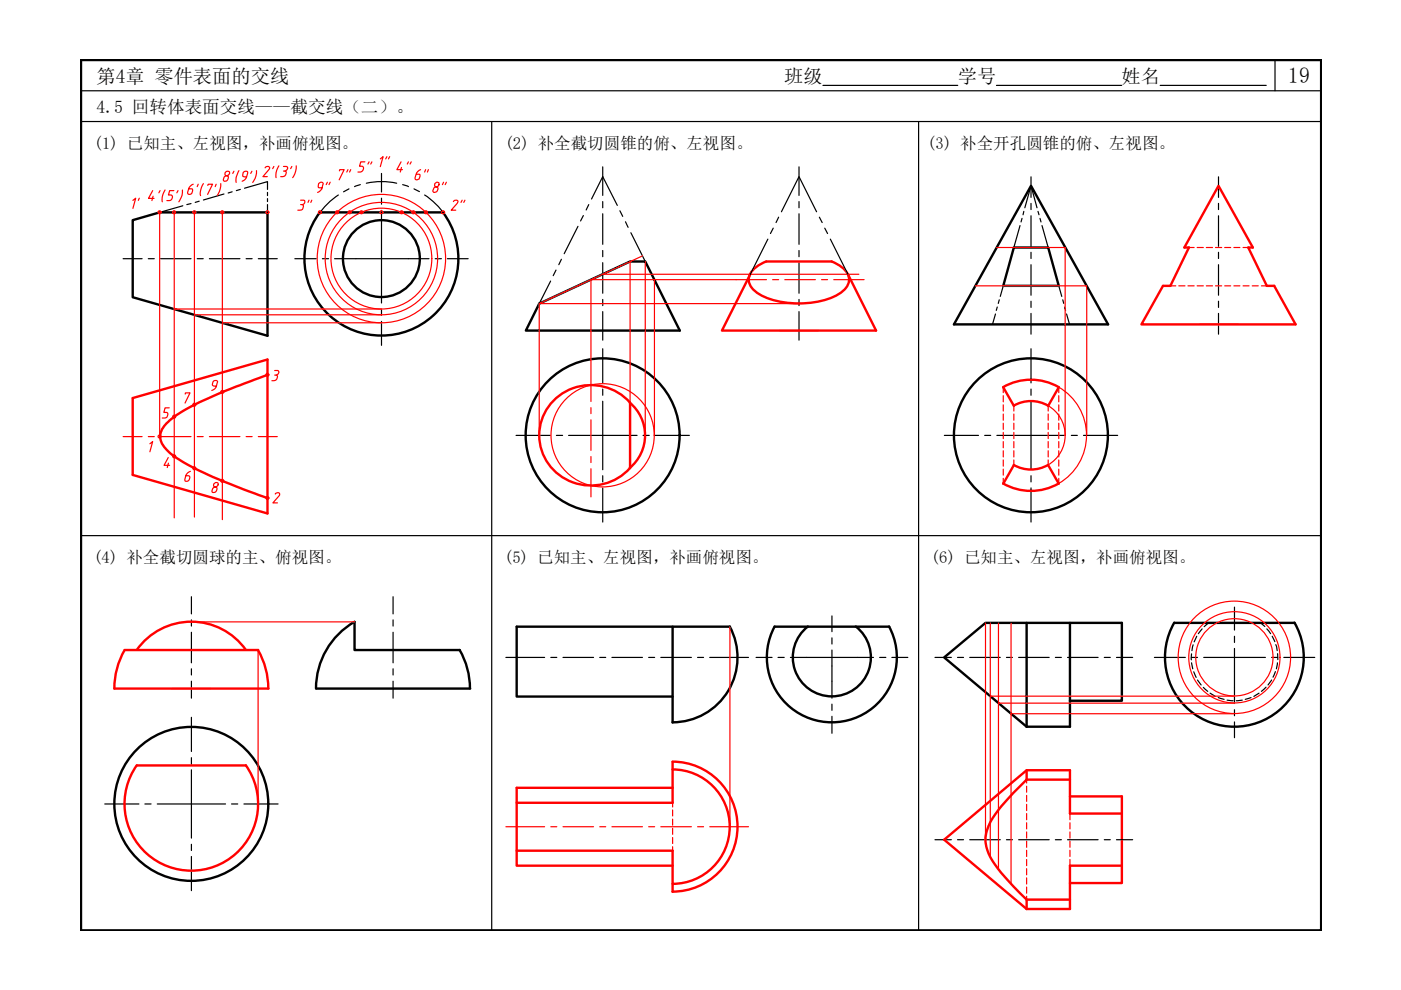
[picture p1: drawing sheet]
<svg xmlns="http://www.w3.org/2000/svg" width="297mm" height="210mm" viewBox="0 0 297 210" stroke-linecap="round" stroke-linejoin="round" font-family="sans-serif">
<!-- layer: 0 -->
<path d="M17.2 12.7h262.9v184.6h-262.9z" fill="none" stroke="#000" stroke-width=".51"/>
<g fill="none" stroke="#000" stroke-width=".25">
<path d="M17.2 19.2h262.9M174.5 18.1h28.6M211.3 18.1h26.5M246 18.1h22.5M270.3 12.7v6.5M17.2 25.8h262.9M104.3 25.8v171.5M194.8 25.8v171.5M75.5 54.8h11.1M80.9 48.5v10.7M165.3 70.1h8.2M254.3 68.8h8.2"/>
<path d="M17.2 113.6h262.9M170.9 139.4h10.9M36.5 146h8.1M176.4 141.2v3.2M261.7 142.4v3.4"/>
</g>
<g fill="none" stroke="#000" stroke-width=".25">
<path d="M80.9 36.8v3.9M127.8 35.4v6M169.4 35.4v6M218.6 37.5v4.4M258.3 37.5v4.4M26.1 54.8h4M31.4 54.8h1.3M34 54.8h6.5M41.8 54.8h1.3M44.4 54.8h6.5M52.2 54.8h1.3M54.8 54.8h4"/>
<path d="M62.5 54.8h4.5M68.4 54.8h1.3M70.9 54.8h4.6M80.9 42v1.3M80.9 44.6v3.9M80.9 59.2v5M86.6 54.8h4.4M92.3 54.8h1.3M94.9 54.8h4.4M127.8 42.7v1.4M127.8 45.3v6.5M127.8 53.1v1.3"/>
<path d="M127.8 55.7v6.5M169.4 42.7v1.4M169.4 45.3v6.5M169.4 53.1v1.3M169.4 55.7v6.5M218.6 43.1v1.3M218.6 45.7v6.5M218.6 53.5v1.3M218.6 56.1v6.5M258.3 43.1v1.3M258.3 45.7v6.5M258.3 53.5v1.3"/>
<path d="M258.3 56.1v6.5M80.9 65.6v1.2M80.9 68.1v5.1M127.8 63.5v1.3M127.8 66.1v6M127.8 73.9v7.3M169.4 63.5v1.3M169.4 66.1v6M218.6 63.9v1.3M218.6 66.4v4.5M218.6 73.9v7.3M258.3 63.9v1.3"/>
<path d="M258.3 66.4v4.5M109.4 92.3h7.3M118 92.3h1.3M120.6 92.3h14.5M127.8 85.1v14.5M127.8 82.5v1.3M136.3 92.3h1.4M138.9 92.3h7.3M200.2 92.3h7.3M208.8 92.3h1.2M211.4 92.3h14.4M218.6 85.1v14.5"/>
<path d="M218.6 82.5v1.3M227.1 92.3h1.3M229.7 92.3h7.3M127.8 100.9v1.3M127.8 103.4v7.3M218.6 100.9v1.3M218.6 103.4v7.3M40.6 126.5v3.7M40.6 131.4v1.3M40.6 134.1v6.4M83.3 126.5v3.7M83.3 131.4v1.3"/>
<path d="M83.3 134.1v6.4M107.3 139.4h8.2M116.8 139.4h1.3M119.4 139.4h6.4M127.2 139.4h1.2M129.7 139.4h6.5M137.5 139.4h1.3M140.1 139.4h6.5M147.9 139.4h1.3M150.5 139.4h8.2M160.3 139.4h3.4M165 139.4h1.3"/>
<path d="M167.6 139.4h3.3M176.4 130.6v3.3M176.4 135.2v1.4M176.4 137.8v3.4M181.8 139.4h3.4M186.5 139.4h1.3M189.1 139.4h3.4M198.2 139.4h3.5M203 139.4h1.3M205.6 139.4h6.5M213.4 139.4h1.3M216 139.4h6.4"/>
<path d="M223.8 139.4h1.2M226.3 139.4h6.5M234.1 139.4h1.3M236.7 139.4h3.4M244.8 139.4h6.5M252.6 139.4h1.3M255.2 139.4h13.1M261.7 128.7v4.9M261.7 134.9v1.3M261.7 137.5v4.9M269.6 139.4h1.3M272.2 139.4h6.6"/>
<path d="M40.6 141.8v1.3M40.6 144.4v3.6M40.6 152.1v7.2M83.3 141.8v1.3M83.3 144.4v3.6M176.4 144.4v3.6M176.4 149.3v1.3M176.4 151.9v3.6M261.7 145.8v3.4M261.7 150.5v1.3M261.7 153.1v3.3M22.2 170.5h7.2"/>
<path d="M30.7 170.5h1.3M33.3 170.5h14.5M40.6 163.2v14.5M40.6 160.6v1.4M40.6 179v1.3M49.1 170.5h1.3M51.7 170.5h7.3M198.2 178h3.5M203 178h1.3M205.6 178h6.5M213.4 178h1.3M216 178h6.4"/>
<path d="M223.8 178h1.2M226.3 178h6.5M234.1 178h1.3M236.7 178h3.4M40.6 181.6v7.2"/>
</g>
<g fill="none" stroke="#000" stroke-width=".51">
<path d="M218.6 39.4l16.3 29.4h-32.6zM28.1 46.7l5.8-1.7h22.8v26.2l-28.6-8.2zM67.8 45a16.3 16.3 0 0 0 2.1 21.9 16.3 16.3 0 0 0 21.9 0 16.3 16.3 0 0 0 2.1-21.9M67.8 45h26.2M215 52.5h7.2l2.3 8.1h-11.8zM114.3 64.4l19.3-9h3.2l7.3 14.7h-32.6zM75.2 131.8a16.3 16.3 0 0 0-8.2 14.2M75.2 131.9v5.9h22.3a16.3 16.3 0 0 1 2.1 8.2M142.6 132.9v20.3M154.7 132.8a13.8 13.8 0 0 1-12.1 20.3M154.8 132.9h-45.3v14.8h33.1M164.2 132.8a13.8 13.8 0 0 0 12.2 20.3 13.8 13.8 0 0 0 12.1-20.3"/>
<path d="M164.2 132.9h24.3M171.3 132.8a8.3 8.3 0 0 0-1 12.2 8.3 8.3 0 0 0 12.2 0 8.3 8.3 0 0 0-1.1-12.2M217.7 132.1v22M226.9 132.1v22h-9.2M249 132a14.7 14.7 0 0 0 12.7 22.1 14.7 14.7 0 0 0 12.8-22.1M249 132.1h25.5M67 146h32.7M226.9 148.6h11v-16.5h-29l-8.7 7.3 17.5 14.7"/>
<circle cx="80.9" cy="54.8" r="8.2"/>
<circle cx="127.8" cy="92.3" r="16.3"/>
<circle cx="218.6" cy="92.3" r="16.3"/>
<circle cx="40.6" cy="170.4" r="16.3"/>
</g>
<g fill="none" stroke="#000" stroke-width=".25">
<path d="M51.8 39.9l4.9-1.4v1.7M77.7 38.8a14.5 14.5 0 0 1 6.4 0M38.8 43.6l-4.9 1.4M40.5 43.2l-.9 .2M42.2 42.7l-.8 .2M47.5 41.1l-4.4 1.3M49.2 40.7l-.8 .2M51 40.2l-.9 .2M56.7 40.8v.7M56.7 42.1v.6M56.7 43.4v1.6M71.7 41.3a14.8 14.8 0 0 0-3.9 3.7"/>
<path d="M74 40l-1.2 .7M87.8 40l1.1 .6M90 41.3a15.7 15.7 0 0 1 4 3.7M116.7 59.6l-2.4 4.8M117.9 57.3l-.6 1.1M119 55l-.5 1.1M122.5 48l-2.9 5.8M123.7 45.7l-.6 1.1M124.8 43.4l-.5 1.1M125.4 42.2l2.4-4.7 3.1 6M131.4 44.7l.6 1.2M132.6 47l.6 1.2"/>
<path d="M133.8 49.3l3 6.1M162.8 50.7l-3.7 7.5M163.9 48.4l-.5 1.1M165.1 46l-.6 1.2M165.7 44.9l3.7-7.4 3.7 7.4M173.7 46l.6 1.2M174.9 48.4l.6 1.1M176.1 50.7l3.7 7.5M216.3 47.8l-1.3 4.7M216.7 46.3l-.2 .8M217.1 44.8l-.2 .7M217.3 44.1l1.3-4.7 1.3 4.7"/>
<path d="M220.1 44.8l.2 .7M220.5 46.3l.2 .8M220.9 47.8l1.3 4.7M211.1 66.6l-.7 2.2M211.4 65.1l-.2 .7M211.9 63.6l-.2 .7M212.7 60.6l-.6 2.3M224.5 60.6l.6 2.3M225.3 63.6l.2 .7M225.7 65.1l.2 .7M226.1 66.6l.7 2.2"/>
</g>
<g fill="none" stroke="#f00" stroke-width=".51">
<path d="M258.3 39.4l7.3 13.1h-.9l3.9 8.1h1.6l4.5 8.2h-32.7l4.6-8.2h1.5l4-8.1h-1zM159.1 58.2l-6 11.9h32.6l-5.9-11.9M162.5 55.4a5.2 5.2 0 0 0-3.7 3.6 3.9 3.9 0 0 0 2.4 3.5 19.3 19.3 0 0 0 16.4 0 3.9 3.9 0 0 0 2.4-3.5 5.2 5.2 0 0 0-3.7-3.6M162.5 55.4h13.8M56.7 79.5a112.7 112.7 0 0 0-18.2 7.8 10.1 10.1 0 0 0-4.4 4.3 3.8 3.8 0 0 0 1.6 4.1 35.3 35.3 0 0 0 9.4 5.4l6.5 2.6 5.1 1.9M28.1 84.4l28.6-8.2v32.7l-28.6-8.2zM133.5 85.4a9 9 0 0 1 0 13.8M133.6 85.4a10.9 10.9 0 0 0-13-2.7 10.9 10.9 0 0 0-6 11.8 11 11 0 0 0 19 4.7M133.6 85.4v13.9M212.7 82.1a11.8 11.8 0 0 1 11.8 0l-2.3 3.9M212.7 82.1l2.2 3.9a7.3 7.3 0 0 1 7.3 0M214.9 98.6a7.3 7.3 0 0 0 7.3 0"/>
<path d="M215 98.6l-2.3 4M222.2 98.6l2.3 4M212.7 102.5a11.8 11.8 0 0 0 11.8 0M29 137.8a14.2 14.2 0 0 1 23.1 0M56.9 146a16.3 16.3 0 0 0-2.2-8.2h-28.3a16 16 0 0 0-2.2 8.2h32.7M29 162.3a14.2 14.2 0 0 0 11.6 22.3 14.2 14.2 0 0 0 11.5-22.3M29 162.3h23.1M109.5 170.2h33.1v-8.7a13.8 13.8 0 0 1 13.8 13.8 13.8 13.8 0 0 1-13.8 13.7v-8.6h-33.1M142.6 163.1a12.1 12.1 0 0 1 12.1 12.2 12.1 12.1 0 0 1-12.1 12.1M142.6 167h-33.1v16.5h33.1M217.7 165.3a39.4 39.4 0 0 0-7.7 8.9 7.5 7.5 0 0 0 .5 8.5l1.7 2.3 5.5 5.7M217.7 163.3v2"/>
<path d="M217.7 165.3h9.2M226.9 168.9h11v18.3h-11M237.9 172.5h-11v-9.2h-9.2l-17.5 14.7 17.5 14.7M217.7 190.7v2M217.7 190.7h9.2M237.9 183.5h-11v9.2h-9.2"/>
</g>
<g fill="none" stroke="#000" stroke-width=".25">
<path d="M252.6 138.6v1.3M253 136.7l-.3 1.3M253.7 134.9l-.5 1.2M254.9 133.3l-.8 1.1M256.2 132.1l-.9 .8M267.3 132.1l.9 .7M268.6 133.3l.8 1.1M269.7 134.9l.6 1.1M270.5 136.7l.3 1.3M270.9 138.6v1.3M252.6 140.5l.3 1.3M253.1 142.4l.5 1.2"/>
<path d="M253.9 144.2l.8 1M255.1 145.7l1 .9M256.6 147l1.1 .6M258.3 147.9l1.2 .4M260.2 148.4l1.2 .2M263.4 148.4l-1.3 .2M265.2 147.9l-1.2 .4M266.9 147l-1.1 .6M268.4 145.7l-1 .9M269.6 144.2l-.8 1M270.4 142.4l-.5 1.2M270.8 140.5l-.2 1.3"/>
</g>
<g fill="none" stroke="#f00" stroke-width=".25">
<path d="M41 39.1l-.3 .1a2.13 2.13 0 0 0-.9 1.9l.4 .1 .4-.2 .2-.5v-.4l-.7-.1M42 39.1l-.2 .5M43.1 38.9l-.4 .9a2.35 2.35 0 0 0-.2 1.7M44.1 39.3v-.2h1l-1.1 2.1M45.8 39.1l-.2 .5M46.8 38.9a4.3 4.3 0 0 1-.8 2.6M47.9 36.4a.54 .54 0 0 0-.1 .8l.4 .1a.7 .7 0 0 1 .1 .8 .7 .7 0 0 1-.8 .3 .76 .76 0 0 1 .7-1.2l.4-.3 .1-.4-.4-.2zM49.6 36.3l-.3 .5M50.7 36.2l-.6 1.4v1.1M52.3 37.5l-.8-.2v-.7a.59 .59 0 0 1 1-.1v.1a1.85 1.85 0 0 1-1.2 1.8M53.4 36.3l-.2 .5M54.4 36.2a3.8 3.8 0 0 1-.8 2.5"/>
<path d="M56.2 35.6a.46 .46 0 0 1 .7-.3 .46 .46 0 0 1 .1 .7l-1.3 1.5h1M58.1 35.3l-.3 .5M59.1 35.2l-.6 1.4v1.1M60.1 36.3l.5 .1 .1 .2a.89 .89 0 0 1-1.2 .9M60.1 35.3h.6a.53 .53 0 0 1 .3 .6 .53 .53 0 0 1-.6 .4M61.9 35.3l-.3 .5M62.8 35.2a4.1 4.1 0 0 1-.8 2.5M32.4 40.4l-.9 1.7h1.2M32.5 41.6l-.3 .9M33.9 45v47.6M33.9 40.4l-.2 .5M35 40.3l-.6 1.4v1.1"/>
<path d="M36.9 40.4h-.9l-.3 .9 .8 .2a.74 .74 0 0 1-.6 1h-.5M36.9 45v64.8M37.7 40.4l-.2 .5M38.7 40.3a3.4 3.4 0 0 1-.8 2.5M41.2 45v64.6M47.1 45v65.2M127.8 58.2h54.3M133.6 55.4v30M136.2 54.3l-21.9 10.1v27.9M136.8 55.4v36.9M138.8 59.3v33M162.5 59.3h-37.2v25.8"/>
<path d="M163.8 59.3h1.3M166.4 59.3h6.5M174.2 59.3h1.3M176.8 59.3h6.4M211.3 52.5h14.5v39.8M252.1 52.5h1.1M253.8 52.5h1.3M255.8 52.5h1.3M257.7 52.5h1.3M259.7 52.5h1.2M261.6 52.5h1.3M263.6 52.5h1.1"/>
<path d="M36.9 65.5h44M41.2 66.7h39.7M47.1 68.4h33.8M58.2 79.5l.5 .1 .1 .3a.89 .89 0 0 1-1.2 .8M58.2 78.6h.7a.53 .53 0 0 1 .2 .6 .53 .53 0 0 1-.6 .3M114.3 64.4h55.1M206.8 60.6h23.6v31.7M248.1 60.6h1.2M249.9 60.6h1.3M251.9 60.6h1.3M253.8 60.6h1.3M255.8 60.6h1.3"/>
<path d="M257.7 60.6h1.3M259.7 60.6h1.2M261.6 60.6h1.3M263.6 60.6h1.2M265.5 60.6h1.3M267.4 60.6h1.2M26.1 92.6h4M31.4 92.6h1.3M31.8 94.1l.6-.5-.6 2.2M34 92.6h6.5M35.7 97l-.9 1.7h1.2M35.7 98.2l-.2 .9"/>
<path d="M35.9 86.5h-.9l-.3 .9h.7l.2 .5-.2 .6-1 .1M39.3 83.6v-.3h1l-1.1 2.2M40.4 99.9l-.3 .2a1.9 1.9 0 0 0-.9 1.9l.4 .1 .4-.2a.78 .78 0 0 0 .2-.9l-.7-.1M41.8 92.6h1.3M44.4 92.6h6.5M45.9 81.9h-.6l-.3-.3 .2-.6a.59 .59 0 0 1 .9-.1v.1a1.81 1.81 0 0 1-1.2 1.8M52.2 92.6h1.3M54.8 92.6h4M125.3 86.4v1.3M125.3 89v6.5M125.3 96.8v1.3M125.3 99.4v6"/>
<path d="M212.7 82.1v1.2M212.7 83.9v1.3M212.7 85.8v1.4M212.7 87.8v1.3M212.7 89.7v1.3M212.7 91.7v1.3M212.7 93.6v1.3M212.7 95.6v1.3M212.7 97.5v1.3M212.7 99.5v1.2M215 86v1.2M215 87.8v1.3"/>
<path d="M215 89.7v1.3M215 91.7v1.3M215 93.6v1.3M215 95.6v1.3M215 97.5v1.1M222.2 86a7.3 7.3 0 0 1 0 12.6M222.2 86v1.2M222.2 87.8v1.3M222.2 89.7v1.3M222.2 91.7v1.3M222.2 93.6v1.3M222.2 95.6v1.3"/>
<path d="M222.2 97.5v1.1M224.5 83.3v-1.2a11.8 11.8 0 0 1 0 20.4M224.5 83.9v1.3M224.5 85.8v1.4M224.5 87.8v1.3M224.5 89.7v1.3M224.5 91.7v1.3M224.5 93.6v1.3M224.5 95.6v1.3M224.5 97.5v1.3M224.5 99.5v1.2M45.3 102.6a.55 .55 0 0 0 .1 .6 .55 .55 0 0 0 .6 .2 .67 .67 0 0 1-.2 .8 .67 .67 0 0 1-.9 0 1.08 1.08 0 0 1 1.1-1.1l.3-.3-.2-.5a.61 .61 0 0 0-.8 .3z"/>
<path d="M58.4 104.8l.2-.3h.5l.2 .3-1.4 1.8h.9M212.7 101.4v1.2M224.5 101.4v1.2M40.6 131.9h34.6M54.7 137.8v32.7M154.8 132.9v42.4M208.9 132.1v45.9M210 132.1v49.6M211.7 132.1v52.2M214.4 132.1v55.3M210 147.6h51.7M211.7 149.1h50"/>
<path d="M214.4 151.3h47.3M107.3 175.3h8.2M116.8 175.3h1.3M119.4 175.3h6.4M127.2 175.3h1.2M129.7 175.3h6.5M137.5 175.3h1.3M140.1 175.3h6.5M142.6 170.2v.9M142.6 171.7v1.3M142.6 173.7v1.2M142.6 175.6v1.3"/>
<path d="M142.6 177.6v1.2M142.6 179.5v.9M147.9 175.3h1.3M150.5 175.3h8.2M217.7 165.3v.7M217.7 166.7v1.3M217.7 168.6v1.3M217.7 170.5v1.4M217.7 172.5v1.3M217.7 174.4v1.4M217.7 176.4v1.3M217.7 178.3v1.3"/>
<path d="M226.9 172.5v1.3M226.9 174.4v1.4M226.9 176.4v1.3M226.9 178.3v1.3M217.7 180.3v1.3M217.7 182.2v1.3M217.7 184.2v1.3M217.7 186.1v1.3M217.7 188.1v1.3M217.7 190v.7M226.9 180.3v1.3M226.9 182.2v1.3"/>
<circle cx="33.8" cy="45" r=".32"/>
<circle cx="36.9" cy="45" r=".32"/>
<circle cx="41.2" cy="45" r=".32"/>
<circle cx="47.1" cy="45" r=".32"/>
<circle cx="56.7" cy="45" r=".32"/>
<circle cx="71.5" cy="45" r=".32"/>
<circle cx="74.1" cy="45" r=".32"/>
<circle cx="76.6" cy="45" r=".32"/>
<circle cx="80.9" cy="54.8" r="13.6"/>
<circle cx="80.9" cy="54.8" r="11.9"/>
<circle cx="80.9" cy="54.8" r="10.7"/>
<circle cx="80.9" cy="45" r=".32"/>
<circle cx="85.1" cy="45" r=".32"/>
<circle cx="87.6" cy="45" r=".32"/>
<circle cx="90.3" cy="45" r=".32"/>
<circle cx="56.7" cy="79.5" r=".32"/>
<circle cx="33.8" cy="92.5" r=".32"/>
<circle cx="36.9" cy="88.4" r=".32"/>
<circle cx="36.9" cy="96.7" r=".32"/>
<circle cx="41.2" cy="85.8" r=".32"/>
<circle cx="41.2" cy="99.3" r=".32"/>
<circle cx="47.1" cy="83.1" r=".32"/>
<circle cx="127.8" cy="92.3" r="10.9"/>
<circle cx="47.1" cy="101.9" r=".32"/>
<circle cx="56.7" cy="105.6" r=".32"/>
<circle cx="261.7" cy="139.4" r="11.9"/>
<circle cx="261.7" cy="139.4" r="9.7"/>
<circle cx="261.7" cy="139.4" r="8.2"/>
</g>
<g font-size="5.3" fill="#f00">
<text x="66.3" y="42">9&quot;</text>
<text x="75.1" y="37.7">5&quot;</text>
<text x="79.7" y="36.7">1&quot;</text>
<text x="83.3" y="37.7">4&quot;</text>
<text x="91" y="42">8&quot;</text>
<text x="62.1" y="45.9">3&quot;</text>
<text x="94.9" y="45.9">2&quot;</text>
</g>
<text font-size="4.7" x="273.1" y="17.6">19</text>
<text font-size="4.4" fill="#f00" x="30.7" y="45.5" transform="rotate(-90 30.7 45.5)">1'</text>
<g font-size="4.1">
<text x="20.5" y="17.6">第4章 零件表面的交线</text>
<text x="166.3" y="17.6">班级</text>
<text x="203.1" y="17.6">学号</text>
<text x="237.8" y="17.6">姓名</text>
</g>
<text font-size="3.7" x="20.5" y="24">4.5 回转体表面交线——截交线（二）。</text>
<g font-size="3.5">
<text x="19.9" y="31.7">(1) 已知主、左视图，补画俯视图。</text>
<text x="107" y="31.7">(2) 补全截切圆锥的俯、左视图。</text>
<text x="196.6" y="31.7">(3) 补全开孔圆锥的俯、左视图。</text>
<text x="19.8" y="119.5">(4) 补全截切圆球的主、俯视图。</text>
<text x="106.9" y="119.5">(5) 已知主、左视图，补画俯视图。</text>
<text x="197.4" y="119.5">(6) 已知主、左视图，补画俯视图。</text>
</g>
</svg>
